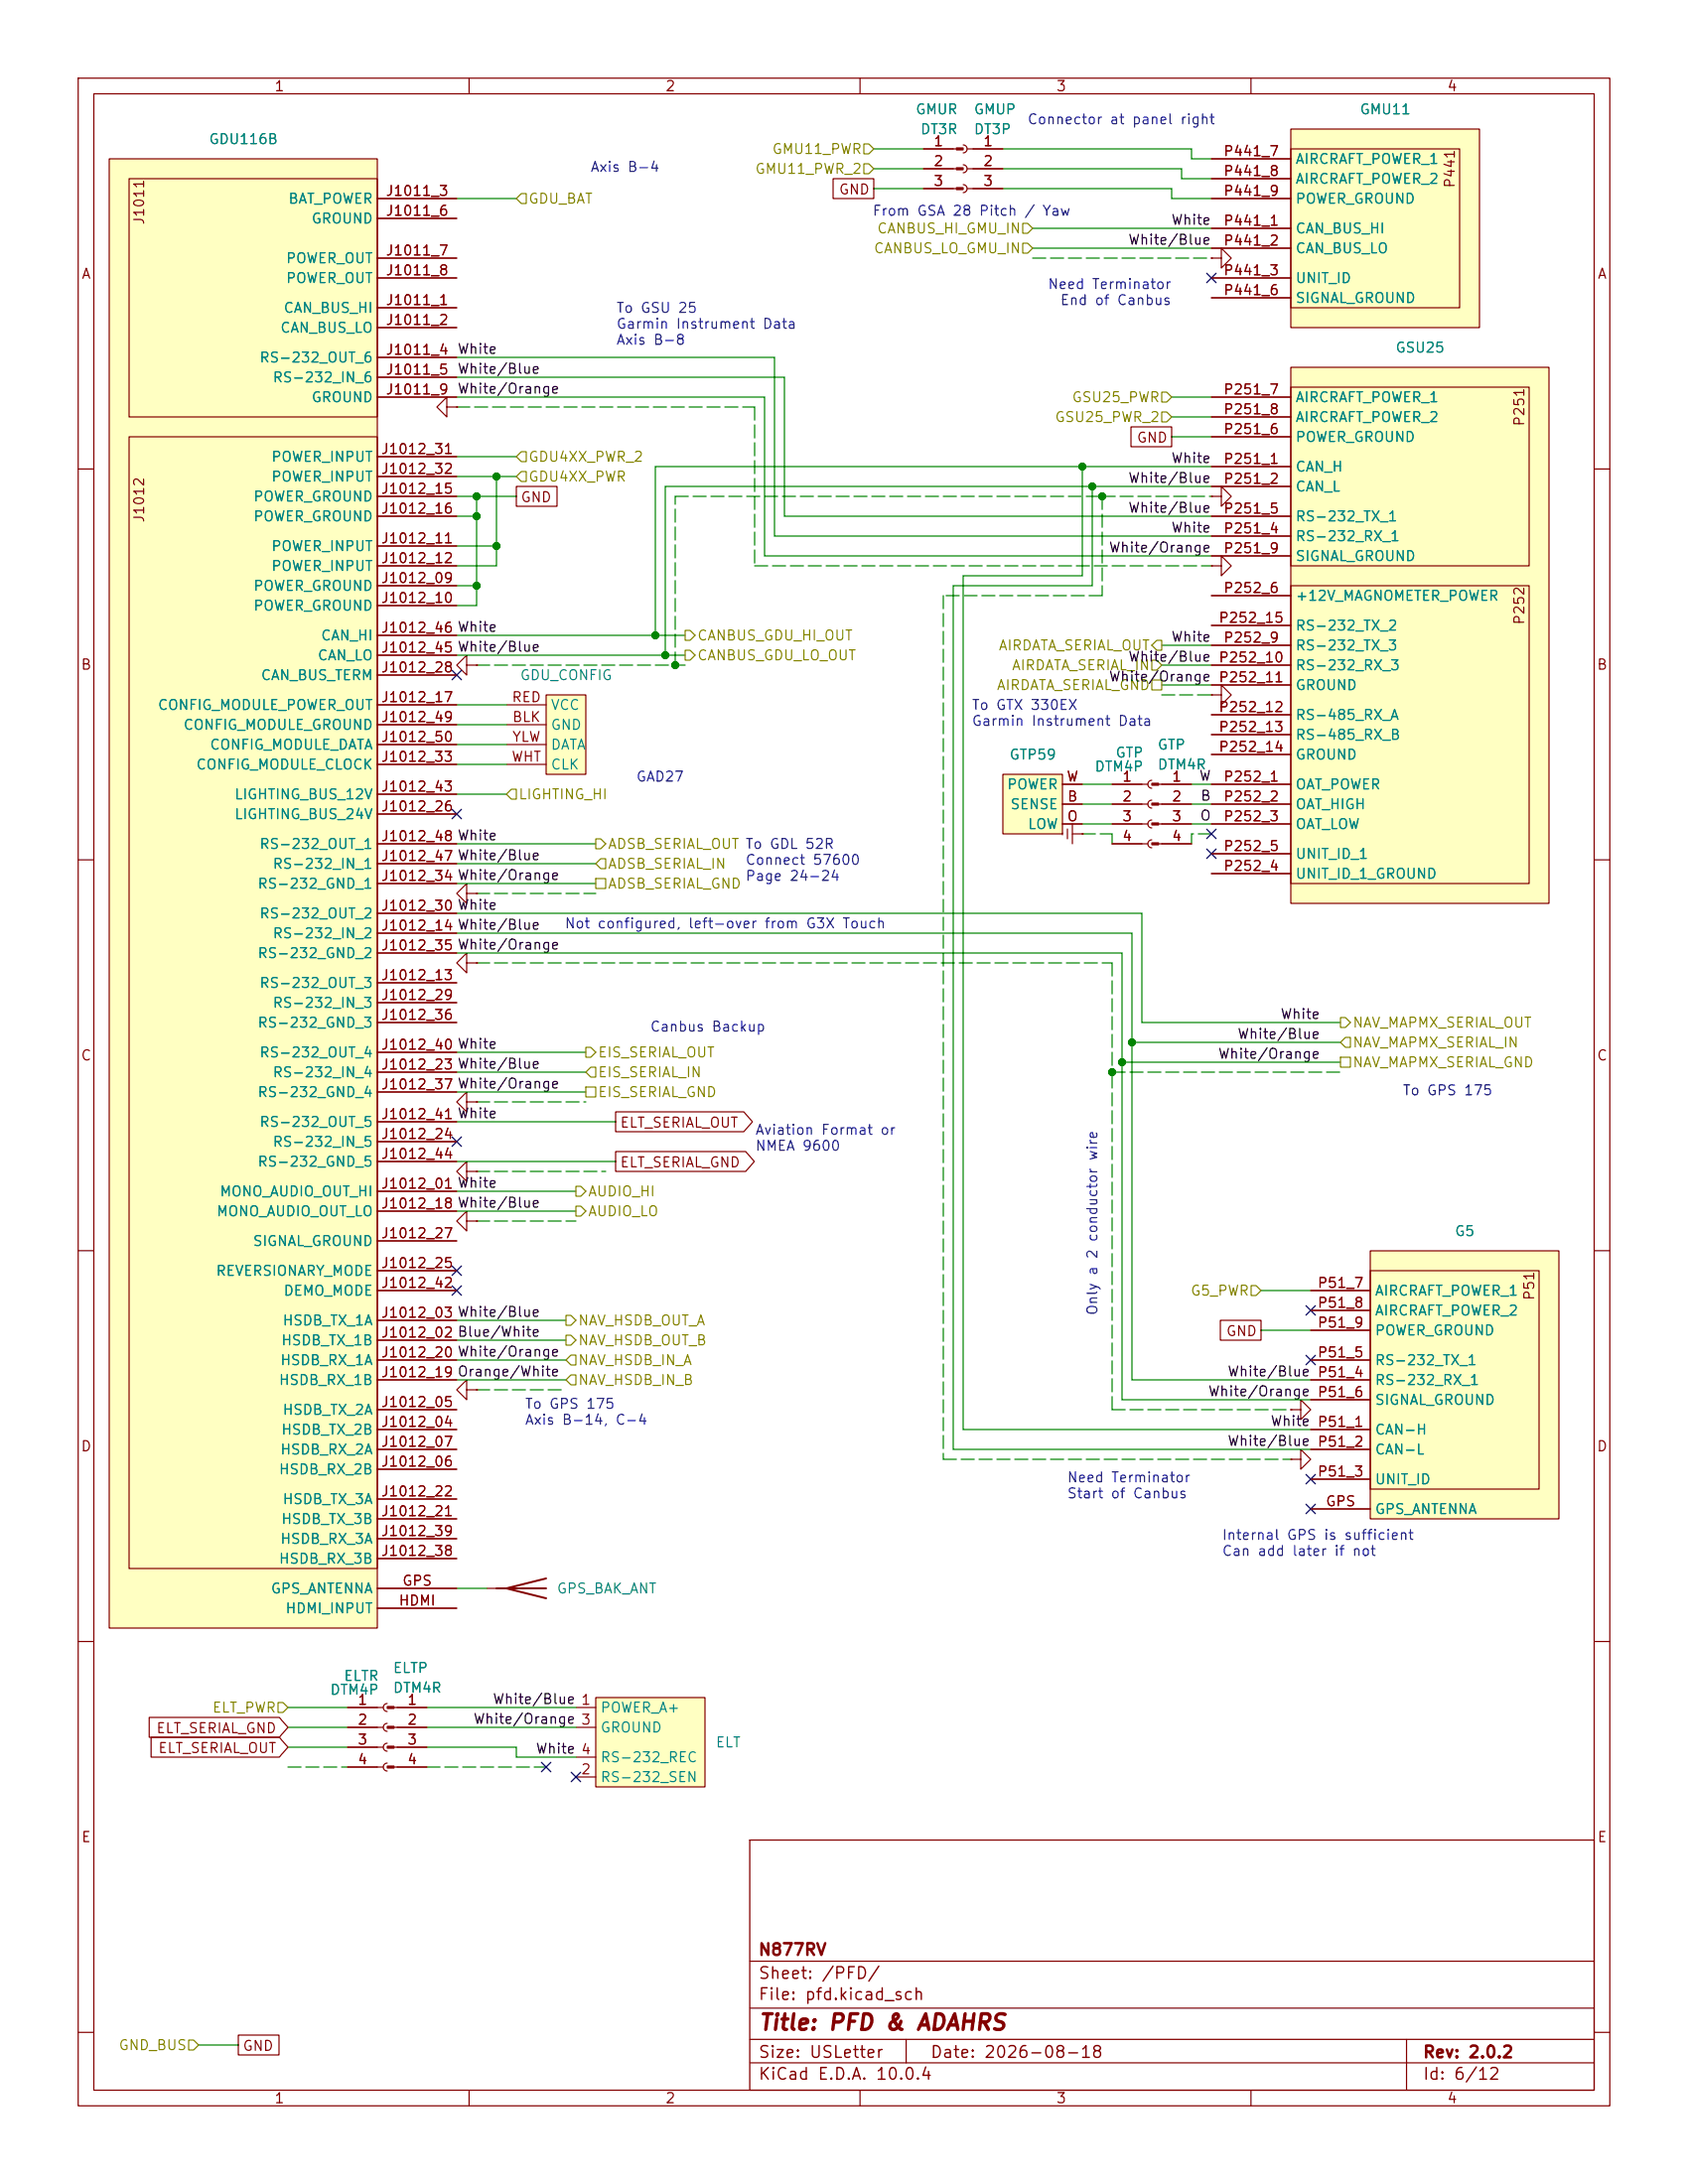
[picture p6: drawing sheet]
<svg xmlns="http://www.w3.org/2000/svg" width="216mm" height="279mm" viewBox="0 0 216 279" stroke-linecap="round" stroke-linejoin="round" font-family="sans-serif">
<g fill="none" stroke="#840000" stroke-width=".15">
<path d="M10 10h195.9v259.4h-195.9zM12 12h191.9v255.4h-191.9zM60 10v2M110 10v2M160 10v2M10 60h2M203.9 60h2M154.9 88.9h1.3v-1.3l1.3 1.3-1.3 1.3v-1.3M154.9 88.9h.1M10 110h2M203.9 110h2M10 160h2"/>
<path d="M203.9 160h2M165.1 180.3h1.3v-1.2l1.2 1.2-1.2 1.3v-1.3M165.1 180.3h.1M10 210h2M50.4 218.4h4.2M62.2 203.2h2.6M203.9 210h2M50.4 221h4.2M50.4 223.5h4.2M50.4 226.1h4.2M95.9 235.4h108v32h-108zM10 260h2"/>
<path d="M95.9 256.9h108M95.9 250.9h108M203.9 260h2M60 267.4v2M95.9 263.9h108M95.9 260.9h108M110 267.4v2M115.9 260.9v3M160 267.4v2M179.9 260.9v6.5"/>
</g>
<path d="M63.5 203.2h6.3M69.8 201.9l-5 1.3 5 1.3" fill="none" stroke="#840000" stroke-width=".25"/>
<g fill="#840000" stroke="#840000" stroke-width=".15">
<path d="M49.5 218.3h.9v.3h-.9z"/>
<path d="M49.5 220.9h.9v.2h-.9z"/>
<path d="M49.5 223.4h.9v.2h-.9z"/>
<path d="M49.5 225.9h.9v.3h-.9z"/>
</g>
<g fill="#ffffc2">
<path d="M175.3 160h24.1v34.3h-24.1z"/>
<path d="M175.3 162.6h21.5v27.9h-21.5z"/>
</g>
<g fill="none" stroke="#840000" stroke-width=".15">
<path d="M57.1 52.1v-1.3l-1.2 1.3 1.2 1.2v-1.2h1.3M58.4 52.1h.1M167.6 176.5h7.7M167.6 174h7.7M167.6 179.1h7.7M167.6 165.1h7.7M167.6 167.6h7.7M167.6 170.2h7.7M175.3 160h24.1v34.3h-24.1zM175.3 162.6h21.5v27.9h-21.5zM167.6 193h7.7M167.6 182.9h7.7"/>
<path d="M167.6 185.4h7.7M167.6 189.2h7.7"/>
</g>
<g fill="#ffffc2">
<path d="M14 20.3h34.3v188h-34.3z"/>
<path d="M16.5 22.9h31.8v30.4h-31.8z"/>
<path d="M16.5 55.9h31.8v144.8h-31.8z"/>
</g>
<g fill="none" stroke="#840000" stroke-width=".15">
<path d="M14 20.3h34.3v188h-34.3zM16.5 22.9h31.8v30.4h-31.8zM48.3 39.4h10.1M48.3 25.4h10.1M48.3 27.9h10.1M48.3 33h10.1M48.3 35.6h10.1M16.5 55.9h31.8v144.8h-31.8zM48.3 41.9h10.1M48.3 45.7h10.1M48.3 48.3h10.1M48.3 50.8h10.1"/>
<path d="M48.3 58.4h10.1M48.3 74.9h10.1M48.3 77.5h10.1M48.3 69.9h10.1M48.3 72.4h10.1M48.3 63.5h10.1M48.3 66h10.1M48.3 61h10.1M48.3 90.2h10.1M48.3 86.4h10.1M48.3 97.8h10.1M48.3 83.8h10.1"/>
<path d="M48.3 81.3h10.1M48.3 92.7h10.1M48.3 95.3h10.1M59.7 85.1v-1.3l-1.3 1.3 1.3 1.3v-1.3h1.3M61 85.1h.1M48.3 119.4h10.1M48.3 104.1h10.1M48.3 116.8h10.1M48.3 113h10.1M48.3 101.6h10.1M48.3 110.5h10.1M48.3 108h10.1"/>
<path d="M48.3 125.7h10.1M48.3 137.2h10.1M48.3 128.3h10.1M48.3 121.9h10.1M48.3 130.8h10.1M48.3 139.7h10.1M48.3 134.6h10.1M59.7 123.2v-1.3l-1.3 1.3 1.3 1.3v-1.3h1.3M61 123.2h.1M48.3 152.4h10.1M48.3 154.9h10.1M48.3 146.1h10.1"/>
<path d="M48.3 158.8h10.1M48.3 143.5h10.1M48.3 148.6h10.1M59.7 141v-1.3l-1.3 1.3 1.3 1.2v-1.2h1.3M59.7 156.2v-1.3l-1.3 1.3 1.3 1.3v-1.3h1.3M61 141h.1M61 156.2h.1M48.3 171.5h10.1M48.3 168.9h10.1M48.3 176.5h10.1M48.3 174h10.1M48.3 162.6h10.1"/>
<path d="M48.3 165.1h10.1M48.3 182.9h10.1M48.3 180.3h10.1M48.3 188h10.1M48.3 185.4h10.1M48.3 194.3h10.1M48.3 191.8h10.1M48.3 199.4h10.1M48.3 196.9h10.1M165.1 186.7h1.3v-1.3l1.2 1.3-1.2 1.3v-1.3M165.1 186.7h.1M48.3 203.2h10.1"/>
<path d="M48.3 205.7h10.1"/>
</g>
<path d="M69.8 88.9h5.1v10.2h-5.1z" fill="#ffffc2"/>
<path d="M64.8 92.7h5M64.8 90.2h5M64.8 97.8h5M64.8 95.3h5M69.8 88.9h5.1v10.2h-5.1zM59.7 114.3v-1.3l-1.3 1.3 1.3 1.3v-1.3h1.3M61 114.3h.1M59.7 149.9v-1.3l-1.3 1.3 1.3 1.2v-1.2h1.3M61 149.9h.1M59.7 177.8v-1.3l-1.3 1.3 1.3 1.3v-1.3h1.3M61 177.8h.1" fill="none" stroke="#840000" stroke-width=".15"/>
<path d="M76.2 217.2h14v11.4h-14z" fill="#ffffc2"/>
<g fill="none" stroke="#840000" stroke-width=".15">
<path d="M118.1 19.1h4.2M123.2 18.5a.51 .51 0 0 1 .5 .6 .51 .51 0 0 1-.5 .5M123.7 19.1h4.6M118.1 21.6h4.2M118.1 24.1h4.2M123.2 21.1a.51 .51 0 0 1 .5 .5 .51 .51 0 0 1-.5 .5M123.2 23.6a.51 .51 0 0 1 .5 .5 .51 .51 0 0 1-.5 .5M123.7 21.6h4.6M123.7 24.1h4.6M154.9 33h1.3v-1.2l1.3 1.2-1.3 1.3v-1.3M154.9 33h.1M73.7 218.4h2.5"/>
<path d="M76.2 217.2h14v11.4h-14zM73.7 227.3h2.5M73.7 221h2.5M73.7 224.8h2.5"/>
</g>
<g fill="#840000" stroke="#840000" stroke-width=".15">
<path d="M122.3 18.9h.9v.3h-.9z"/>
<path d="M122.3 21.5h.9v.2h-.9z"/>
<path d="M122.3 24h.9v.3h-.9z"/>
</g>
<g fill="#ffffc2">
<path d="M165.1 16.5h24.1v25.4h-24.1z"/>
<path d="M165.1 19.1h21.6v20.3h-21.6z"/>
</g>
<g fill="none" stroke="#840000" stroke-width=".15">
<path d="M165.1 16.5h24.1v25.4h-24.1zM165.1 19.1h21.6v20.3h-21.6zM154.9 29.2h10.2M154.9 31.8h10.2M154.9 35.6h10.2M154.9 38.1h10.2M154.9 20.3h10.2M154.9 22.9h10.2M154.9 25.4h10.2M135.9 106.6v.2M136.5 106v1.3M137.2 106.7h1.2"/>
<path d="M137.2 105.4v2.6M138.4 106.7h.1"/>
</g>
<path d="M128.3 99.1h7.6v7.6h-7.6z" fill="#ffffc2"/>
<path d="M128.3 99.1h7.6v7.6h-7.6zM135.9 102.9h2.5M135.9 105.4h2.5M135.9 100.3h2.5M44.4 218.4h4.6M49.5 217.9a.51 .51 0 0 0-.5 .5 .51 .51 0 0 0 .5 .5M44.4 221h4.6M44.4 223.5h4.6M44.4 226.1h4.6M49.5 220.5a.51 .51 0 0 0-.5 .5 .51 .51 0 0 0 .5 .5M49.5 223a.51 .51 0 0 0-.5 .5 .51 .51 0 0 0 .5 .5M49.5 225.6a.51 .51 0 0 0-.5 .5 .51 .51 0 0 0 .5 .5" fill="none" stroke="#840000" stroke-width=".15"/>
<g fill="#ffffc2">
<path d="M165.1 47h33v68.6h-33z"/>
<path d="M165.1 49.5h30.5v22.9h-30.5z"/>
<path d="M165.1 74.9h30.5v38.1h-30.5z"/>
</g>
<g fill="none" stroke="#840000" stroke-width=".15">
<path d="M118.1 19.1h3.8M124.5 19.1h3.8M48.3 35.6h10.1M48.3 25.4h10.1M48.3 39.4h10.1M48.3 27.9h10.1M48.3 33h10.1M106.6 22.9h5.2v2.5h-5.2zM118.1 21.6h3.8M118.1 24.1h3.8M124.5 21.6h3.8M124.5 24.1h3.8"/>
<path d="M154.9 33h.1M154.9 29.2h10.2M154.9 31.8h10.2M154.9 35.6h10.2M154.9 38.1h10.2M154.9 20.3h10.2M154.9 22.9h10.2M154.9 25.4h10.2M48.3 50.8h10.1M48.3 41.9h10.1M48.3 45.7h10.1M48.3 48.3h10.1"/>
<path d="M48.3 58.4h10.1M58.4 52.1h.1M144.7 54.6h5.2v2.6h-5.2zM154.9 59.7h10.2M154.9 55.9h10.2M154.9 50.8h10.2M154.9 53.3h10.2M165.1 47h33v68.6h-33zM165.1 49.5h30.5v22.9h-30.5zM48.3 66h10.1M48.3 74.9h10.1M48.3 77.5h10.1"/>
<path d="M48.3 69.9h10.1M48.3 72.4h10.1M48.3 63.5h10.1M48.3 61h10.1M66 62.2h5.2v2.6h-5.2zM154.9 72.4h1.3v-1.3l1.3 1.3-1.3 1.3v-1.3M154.9 72.4h.1M154.9 63.5h1.3v-1.3l1.3 1.3-1.3 1.3v-1.3M154.9 63.5h.1M154.9 62.2h10.2M154.9 68.6h10.2M154.9 66h10.2"/>
<path d="M154.9 71.1h10.2M154.9 76.2h10.2M165.1 74.9h30.5v38.1h-30.5zM48.3 90.2h10.1M48.3 86.4h10.1M48.3 97.8h10.1M48.3 83.8h10.1M48.3 81.3h10.1M48.3 92.7h10.1M48.3 95.3h10.1M61 85.1h.1M147.3 99.8a.51 .51 0 0 0-.5 .5 .51 .51 0 0 0 .5 .5"/>
<path d="M154.9 88.9h.1M154.9 82.6h10.2M154.9 85.1h10.2M154.9 87.6h10.2M154.9 91.4h10.2M154.9 94h10.2M154.9 96.5h10.2M154.9 80h10.2M48.3 108h10.1M48.3 119.4h10.1M48.3 104.1h10.1M48.3 116.8h10.1"/>
<path d="M48.3 113h10.1M48.3 101.6h10.1M48.3 110.5h10.1M61 114.3h.1M135.9 100.3h2.5M135.9 102.9h2.5M135.9 105.4h2.5M138.4 106.7h.1M142.2 100.3h4.6M142.2 102.9h4.6M142.2 105.4h4.6M142.2 108h4.6"/>
<path d="M147.3 102.4a.51 .51 0 0 0-.5 .5 .51 .51 0 0 0 .5 .5M147.3 104.9a.51 .51 0 0 0-.5 .5 .51 .51 0 0 0 .5 .5M147.3 107.4a.51 .51 0 0 0-.5 .6 .51 .51 0 0 0 .5 .5M148.2 100.3h4.2M148.2 102.9h4.2M148.2 105.4h4.2M148.2 108h4.2M154.9 100.3h10.2M154.9 102.9h10.2M154.9 105.4h10.2M154.9 111.8h10.2M154.9 109.2h10.2"/>
<path d="M48.3 125.7h10.1M48.3 137.2h10.1M48.3 128.3h10.1M48.3 121.9h10.1M48.3 130.8h10.1M48.3 139.7h10.1M48.3 134.6h10.1M61 123.2h.1M48.3 152.4h10.1M48.3 154.9h10.1M48.3 146.1h10.1M48.3 158.8h10.1"/>
<path d="M48.3 143.5h10.1M48.3 148.6h10.1M61 149.9h.1M61 156.2h.1M61 141h.1M78.7 147.3h16.7l1.1 1.3-1.1 1.3h-16.7zM78.7 142.2h16.4l1.1 1.3-1.1 1.3h-16.4zM48.3 176.5h10.1M48.3 174h10.1M48.3 165.1h10.1M48.3 171.5h10.1M48.3 168.9h10.1"/>
<path d="M48.3 162.6h10.1M61 177.8h.1M156.1 168.9h5.2v2.6h-5.2zM167.6 176.5h7.7M167.6 174h7.7M167.6 179.1h7.7M167.6 165.1h7.7M167.6 167.6h7.7M167.6 170.2h7.7M48.3 182.9h10.1M48.3 185.4h10.1M48.3 180.3h10.1"/>
<path d="M48.3 188h10.1M48.3 194.3h10.1M48.3 191.8h10.1M48.3 199.4h10.1M48.3 196.9h10.1M165.1 180.3h.1M165.1 186.7h.1M167.6 193h7.7M167.6 182.9h7.7M167.6 185.4h7.7M167.6 189.2h7.7M19.1 219.7h16.6l1.1 1.3-1.1 1.3h-16.6z"/>
<path d="M44.4 218.4h3.9M48.3 203.2h10.1M48.3 205.7h10.1M50.8 218.4h3.8M19.3 222.2h16.4l1.1 1.3-1.1 1.3h-16.4zM44.4 221h3.9M44.4 223.5h3.9M44.4 226.1h3.9M50.8 221h3.8M50.8 223.5h3.8M50.8 226.1h3.8M30.5 260.3h5.2v2.6h-5.2z"/>
</g>
<g fill="#840000" stroke="#840000" stroke-width=".15">
<path d="M147.3 100.2h.9v.3h-.9z"/>
<path d="M147.3 102.7h.9v.3h-.9z"/>
<path d="M147.3 105.3h.9v.2h-.9z"/>
<path d="M147.3 107.8h.9v.3h-.9z"/>
</g>
<g fill="none" stroke="#848400" stroke-width=".15">
<path d="M110.5 18.4h.6l.7 .7-.7 .6h-.6zM66.7 24.8h.6v1.2h-.6l-.7-.6zM110.5 21h.6l.7 .6-.7 .6h-.6zM130.8 31.1h.6l.7 .7-.7 .6h-.6zM130.8 28.6h.6l.7 .6-.7 .6h-.6zM66.7 57.8h.6v1.3h-.6l-.7-.7zM148.6 50.2h.6l.7 .6-.7 .6h-.6zM148.6 52.7h.6l.7 .6-.7 .7h-.6zM66.7 60.3h.6v1.3h-.6l-.7-.6zM87.6 80.6h.7l.6 .7-.6 .6h-.7zM87.6 83.2h.7l.6 .6-.6 .7h-.7zM147.3 84.5h.7l.6 .6-.6 .6h-.7z"/>
<path d="M147.3 87h1.3v1.3h-1.3zM148 81.9h.6v1.3h-.6l-.7-.6zM65.4 101h.6v1.2h-.6l-.6-.6zM76.2 112.4h1.3v1.3h-1.3zM76.2 107.3h.6l.7 .7-.7 .6h-.6zM76.8 109.9h.7v1.2h-.7l-.6-.6zM74.9 134h.7l.6 .6-.6 .7h-.7zM74.9 139.1h1.3v1.2h-1.3zM75.6 136.5h.6v1.3h-.6l-.7-.6zM171.4 130.2h.7l.6 .6-.6 .6h-.7zM171.4 135.3h1.3v1.2h-1.3zM172.1 132.7h.6v1.3h-.6l-.7-.6z"/>
<path d="M73.7 151.8h.6l.6 .6-.6 .6h-.6zM73.7 154.3h.6l.6 .6-.6 .7h-.6zM72.4 170.8h.6l.7 .7-.7 .6h-.6zM72.4 168.3h.6l.7 .6-.7 .6h-.6zM73 173.4h.7v1.2h-.7l-.6-.6zM73 175.9h.7v1.3h-.7l-.6-.7zM160 164.5h.7l.6 .6-.6 .6h-.7zM35.6 217.8h.6l.6 .6-.6 .7h-.6zM24.1 261h.7l.6 .6-.6 .7h-.7z"/>
</g>
<g fill="none" stroke="#008400" stroke-width=".15">
<path d="M111.8 19.1h6.3M128.3 19.1h24.1v1.2h2.5M58.4 25.4h7.6M111.8 21.6h6.3M111.8 24.1h6.3M128.3 21.6h22.8v1.3h3.8M128.3 24.1h21.6v1.3h5M132.1 29.2h22.8M132.1 31.8h22.8M58.4 50.8h39.4v20.3h57.1M58.4 45.7h40.7v22.9h55.8M58.4 48.3h41.9v17.7h54.6"/>
<path d="M58.4 58.4h7.6M138.4 59.7v14h-15.2v109.2h44.4M149.9 50.8h5M149.9 53.3h5M149.9 55.9h5M154.9 59.7h-71.1v21.6M58.4 66h2.6M58.4 69.9h5.1M58.4 74.9h2.6M58.4 63.5h7.6M58.4 61h7.6M61 63.5v14h-2.6"/>
<path d="M63.5 61v11.4h-5.1M139.7 62.2v12.7h-17.8v110.5h45.7M154.9 62.2h-69.8v21.6M58.4 83.8h29.2M58.4 81.3h29.2M58.4 97.8h6.4M58.4 90.2h6.4M58.4 92.7h6.4M58.4 95.3h6.4M148.6 82.6h6.3M148.6 85.1h6.3M148.6 87.6h6.3"/>
<path d="M58.4 110.5h17.8M58.4 119.4h86.4v57.1h22.8M58.4 116.8h87.6v14h25.4M58.4 108h17.8M58.4 113h17.8M58.4 101.6h6.4M138.4 102.9h3.8M138.4 100.3h3.8M138.4 105.4h3.8M142.2 106.7v1.3M152.4 102.9h2.5M152.4 100.3h2.5"/>
<path d="M152.4 105.4h2.5M152.4 106.7v1.3M58.4 121.9h85.1v57.2h24.1M58.4 137.2h16.5M58.4 134.6h16.5M58.4 139.7h16.5M143.5 135.9h27.9M144.8 133.4h26.6M58.4 154.9h15.3M58.4 152.4h15.3M58.4 148.6h20.3M58.4 143.5h20.3"/>
<path d="M58.4 176.5h14M58.4 174h14M58.4 171.5h14M58.4 168.9h14M161.3 170.2h6.3M161.3 165.1h6.3M36.8 218.4h7.6M54.6 218.4h19.1M58.4 203.2h3.8M36.8 221h7.6M36.8 223.5h7.6M54.6 221h19.1"/>
<path d="M54.6 223.5h11.4v1.3h7.7M25.4 261.6h5.1"/>
</g>
<g fill="none" stroke="#008400" stroke-width=".15" stroke-dasharray="1.7 .6">
<path d="M132.1 33h22.8M58.4 52.1h38.1M96.5 52.1v20.3M86.4 63.5h54.6M96.5 72.4h58.4M120.6 76.2v110.5M141 63.5v12.7M141 63.5h13.9M141 76.2h-20.4M61 85.1h25.4M86.4 85.1v-21.6M87.6 85.1h-1.2"/>
<path d="M148.6 88.9h6.3M61 114.3h15.2M138.4 106.7h3.8M154.9 106.7h-2.5M61 123.2h81.2M142.2 123.2v14M142.2 137.2h29.2M61 156.2h12.7M61 141h13.9M61 149.9h16.5M61 177.8h11.4M120.6 186.7h44.5"/>
<path d="M142.2 180.3h22.9M142.2 180.3v-43.1M36.8 226.1h7.6M54.6 226.1h15.2"/>
</g>
<g fill="none" stroke="#000084" stroke-width=".15">
<path d="M154.3 35l1.2 1.2M155.5 35l-1.2 1.2M57.8 85.8l1.2 1.2M59 85.8l-1.2 1.2M57.8 103.5l1.2 1.2M59 103.5l-1.2 1.2M154.3 108.6l1.2 1.2M154.3 106.1l1.2 1.2M155.5 108.6l-1.2 1.2M155.5 106.1l-1.2 1.2M57.8 145.4l1.2 1.3M59 145.4l-1.2 1.3"/>
<path d="M57.8 164.5l1.2 1.2M57.8 162l1.2 1.2M59 164.5l-1.2 1.2M59 162l-1.2 1.2M167 173.4l1.2 1.2M167 167l1.2 1.2M168.2 173.4l-1.2 1.2M168.2 167l-1.2 1.2M167 192.4l1.2 1.2M167 188.6l1.2 1.2M168.2 192.4l-1.2 1.2M168.2 188.6l-1.2 1.2"/>
<path d="M69.2 225.5l1.3 1.2M70.5 225.5l-1.3 1.2M73.1 226.7l1.2 1.2M74.3 226.7l-1.2 1.2"/>
</g>
<g fill="#008400" stroke="#008400" stroke-width=".13">
<circle cx="141" cy="63.5" r=".46"/>
<circle cx="139.7" cy="62.2" r=".46"/>
<circle cx="138.4" cy="59.7" r=".46"/>
<circle cx="63.5" cy="61" r=".46"/>
<circle cx="61" cy="63.5" r=".46"/>
<circle cx="142.2" cy="137.2" r=".46"/>
<circle cx="143.5" cy="135.9" r=".46"/>
<circle cx="86.4" cy="85.1" r=".46"/>
<circle cx="83.8" cy="81.3" r=".46"/>
<circle cx="85.1" cy="83.8" r=".46"/>
<circle cx="61" cy="66" r=".46"/>
<circle cx="63.5" cy="69.9" r=".46"/>
<circle cx="61" cy="74.9" r=".46"/>
<circle cx="144.8" cy="133.4" r=".46"/>
</g>
<text font-size="2" fill="#840000" x="96.9" y="260.2">Title: PFD &amp; ADAHRS</text>
<g font-size="1.5" fill="#840000">
<text x="96.9" y="250.5">N877RV</text>
<text x="96.9" y="256.2">File: pfd.kicad_sch</text>
<text x="96.9" y="253.5">Sheet: /PFD/</text>
<text x="96.9" y="263.6">Size: USLetter</text>
<text x="118.9" y="263.6">Date: 2026-08-18</text>
<text x="181.9" y="263.6">Rev: 2.0.2</text>
<text x="96.9" y="266.4">KiCad E.D.A. 10.0.4</text>
<text x="181.9" y="266.4">Id: 6/12</text>
</g>
<g font-size="1.3" fill="#840000">
<text x="35" y="12">1</text>
<text x="85" y="12">2</text>
<text x="135" y="12">3</text>
<text x="185" y="12">4</text>
<text x="119.3" y="19">1</text>
<text x="119.3" y="21.6">2</text>
<text x="125.7" y="19">1</text>
<text x="125.7" y="21.6">2</text>
<text x="156.4" y="20.3">P441_7</text>
<text x="156.4" y="22.8">P441_8</text>
<text x="18.8" y="28.9" transform="rotate(-90 18.8 28.9)">J1011</text>
<text x="49.2" y="25.4">J1011_3</text>
<text x="49.2" y="27.9">J1011_6</text>
<text x="107.2" y="25.2">GND</text>
<text x="119.3" y="24.1">3</text>
<text x="125.7" y="24.1">3</text>
<text x="156.4" y="29.2">P441_1</text>
<text x="156.4" y="25.4">P441_9</text>
<text x="186.4" y="24.2" transform="rotate(-90 186.4 24.2)">P441</text>
<text x="10.3" y="36">A</text>
<text x="49.2" y="33">J1011_7</text>
<text x="49.2" y="35.5">J1011_8</text>
<text x="156.4" y="31.7">P441_2</text>
<text x="156.4" y="35.5">P441_3</text>
<text x="204.2" y="36">A</text>
<text x="49.2" y="39.3">J1011_1</text>
<text x="49.2" y="41.9">J1011_2</text>
<text x="156.4" y="38.1">P441_6</text>
<text x="49.2" y="45.7">J1011_4</text>
<text x="49.2" y="48.2">J1011_5</text>
<text x="49.2" y="50.8">J1011_9</text>
<text x="156.4" y="50.8">P251_7</text>
<text x="156.4" y="53.3">P251_8</text>
<text x="48.6" y="58.4">J1012_31</text>
<text x="145.3" y="56.9">GND</text>
<text x="156.4" y="59.7">P251_1</text>
<text x="156.4" y="55.9">P251_6</text>
<text x="195.3" y="54.6" transform="rotate(-90 195.3 54.6)">P251</text>
<text x="48.6" y="63.5">J1012_15</text>
<text x="48.6" y="60.9">J1012_32</text>
<text x="66.5" y="64.6">GND</text>
<text x="156.4" y="62.2">P251_2</text>
<text x="18.8" y="67" transform="rotate(-90 18.8 67)">J1012</text>
<text x="48.6" y="69.8">J1012_11</text>
<text x="48.6" y="66">J1012_16</text>
<text x="156.4" y="68.6">P251_4</text>
<text x="156.4" y="66">P251_5</text>
<text x="156.4" y="71.1">P251_9</text>
<text x="48.6" y="74.9">J1012_09</text>
<text x="48.6" y="77.4">J1012_10</text>
<text x="48.6" y="72.4">J1012_12</text>
<text x="156.4" y="76.2">P252_6</text>
<text x="48.6" y="83.8">J1012_45 White/Blue</text>
<text x="48.6" y="81.3">J1012_46 White</text>
<text x="48.6" y="83.8">J1012_45</text>
<text x="48.6" y="81.3">J1012_46</text>
<text x="155.8" y="80">P252_15</text>
<text x="156.4" y="82.5">P252_9</text>
<text x="195.3" y="80" transform="rotate(-90 195.3 80)">P252</text>
<text x="10.3" y="86">B</text>
<text x="48.6" y="86.3">J1012_28</text>
<text x="155.8" y="85.1">P252_10</text>
<text x="155.8" y="87.6">P252_11</text>
<text x="204.2" y="86">B</text>
<text x="48.6" y="90.1">J1012_17</text>
<text x="48.6" y="92.7">J1012_49</text>
<text x="48.6" y="95.2">J1012_50</text>
<text x="65.4" y="90.1">RED</text>
<text x="65.4" y="92.7">BLK</text>
<text x="65.4" y="95.2">YLW</text>
<text x="155.8" y="91.4">P252_12</text>
<text x="155.8" y="94">P252_13</text>
<text x="48.6" y="97.8">J1012_33</text>
<text x="48.6" y="101.6">J1012_43</text>
<text x="65.3" y="97.8">WHT</text>
<text x="136.3" y="100.3">W</text>
<text x="143.4" y="100.3">1</text>
<text x="149.8" y="100.3">1</text>
<text x="155.8" y="96.5">P252_14</text>
<text x="156.4" y="100.3">P252_1</text>
<text x="48.6" y="104.1">J1012_26</text>
<text x="48.6" y="107.9">J1012_48 White</text>
<text x="48.6" y="107.9">J1012_48</text>
<text x="136.4" y="105.4">O</text>
<text x="136.4" y="102.8">B</text>
<text x="143.4" y="102.8">2</text>
<text x="143.4" y="105.4">3</text>
<text x="143.4" y="107.9">4</text>
<text x="149.8" y="102.8">2</text>
<text x="149.8" y="105.4">3</text>
<text x="149.8" y="107.9">4</text>
<text x="156.4" y="102.8">P252_2</text>
<text x="156.4" y="105.4">P252_3</text>
<text x="48.6" y="113">J1012_34 White/Orange</text>
<text x="48.6" y="110.5">J1012_47 White/Blue</text>
<text x="48.6" y="113">J1012_34</text>
<text x="48.6" y="110.5">J1012_47</text>
<text x="156.4" y="111.7">P252_4</text>
<text x="156.4" y="109.2">P252_5</text>
<text x="48.6" y="119.4">J1012_14 White/Blue</text>
<text x="48.6" y="116.8">J1012_30 White</text>
<text x="48.6" y="119.4">J1012_14</text>
<text x="48.6" y="116.8">J1012_30</text>
<text x="48.6" y="125.7">J1012_13</text>
<text x="48.6" y="121.9">J1012_35 White/Orange</text>
<text x="48.6" y="121.9">J1012_35</text>
<text x="48.6" y="128.2">J1012_29</text>
<text x="48.6" y="130.8">J1012_36</text>
<text x="10.3" y="136">C</text>
<text x="48.6" y="137.1">J1012_23 White/Blue</text>
<text x="48.6" y="134.6">J1012_40 White</text>
<text x="48.6" y="137.1">J1012_23</text>
<text x="48.6" y="134.6">J1012_40</text>
<text x="204.2" y="136">C</text>
<text x="48.6" y="139.7">J1012_37 White/Orange</text>
<text x="48.6" y="143.5">J1012_41 White</text>
<text x="48.6" y="139.7">J1012_37</text>
<text x="48.6" y="143.5">J1012_41</text>
<text x="48.6" y="146">J1012_24</text>
<text x="48.6" y="148.6">J1012_44</text>
<text x="79.2" y="149.7">ELT_SERIAL_GND</text>
<text x="79.2" y="144.6">ELT_SERIAL_OUT</text>
<text x="48.6" y="152.4">J1012_01 White</text>
<text x="48.6" y="154.9">J1012_18 White/Blue</text>
<text x="48.6" y="152.4">J1012_01</text>
<text x="48.6" y="154.9">J1012_18</text>
<text x="48.6" y="158.7">J1012_27</text>
<text x="48.6" y="162.5">J1012_25</text>
<text x="48.6" y="165.1">J1012_42</text>
<text x="168.4" y="165.1">P51_7</text>
<text x="168.4" y="167.6">P51_8</text>
<text x="196.6" y="166.5" transform="rotate(-90 196.6 166.5)">P51</text>
<text x="48.6" y="171.4">J1012_02 Blue/White</text>
<text x="48.6" y="168.9">J1012_03 White/Blue</text>
<text x="48.6" y="174">J1012_20 White/Orange</text>
<text x="48.6" y="171.4">J1012_02</text>
<text x="48.6" y="168.9">J1012_03</text>
<text x="48.6" y="174">J1012_20</text>
<text x="156.7" y="171.2">GND</text>
<text x="168.4" y="174">P51_5</text>
<text x="168.4" y="170.2">P51_9</text>
<text x="48.6" y="176.5">J1012_19 Orange/White</text>
<text x="48.6" y="176.5">J1012_19</text>
<text x="168.4" y="176.5">P51_4</text>
<text x="168.4" y="179">P51_6</text>
<text x="10.3" y="186">D</text>
<text x="48.6" y="182.9">J1012_04</text>
<text x="48.6" y="180.3">J1012_05</text>
<text x="48.6" y="185.4">J1012_07</text>
<text x="168.4" y="182.9">P51_1</text>
<text x="168.4" y="185.4">P51_2</text>
<text x="204.2" y="186">D</text>
<text x="48.6" y="187.9">J1012_06</text>
<text x="48.6" y="191.7">J1012_22</text>
<text x="168.4" y="189.2">P51_3</text>
<text x="48.6" y="194.3">J1012_21</text>
<text x="48.6" y="196.8">J1012_39</text>
<text x="169.5" y="193">GPS</text>
<text x="48.6" y="199.4">J1012_38</text>
<text x="51.4" y="203.2">GPS</text>
<text x="50.9" y="205.7">HDMI</text>
<text x="45.6" y="218.4">1</text>
<text x="45.6" y="221">2</text>
<text x="52" y="218.4">1</text>
<text x="52" y="221">2</text>
<text x="19.9" y="222">ELT_SERIAL_GND</text>
<text x="20.1" y="224.6">ELT_SERIAL_OUT</text>
<text x="45.6" y="223.5">3</text>
<text x="45.6" y="226">4</text>
<text x="52" y="223.5">3</text>
<text x="52" y="226">4</text>
<text x="74.2" y="227.3">2</text>
<text x="10.3" y="236">E</text>
<text x="204.2" y="236">E</text>
<text x="31" y="262.7">GND</text>
<text x="35" y="269.4">1</text>
<text x="85" y="269.4">2</text>
<text x="135" y="269.4">3</text>
<text x="185" y="269.4">4</text>
</g>
<g font-size="1.3" fill="#008484">
<text x="117" y="14.9">GMUR</text>
<text x="117.6" y="17.5">DT3R</text>
<text x="124.5" y="14.9">GMUP</text>
<text x="124.5" y="17.5">DT3P</text>
<text x="173.8" y="14.9">GMU11</text>
<text x="26.6" y="18.8">GDU116B</text>
<text x="165.6" y="21.3">AIRCRAFT_POWER_1</text>
<text x="165.6" y="23.8">AIRCRAFT_POWER_2</text>
<text x="36.8" y="26.4">BAT_POWER</text>
<text x="39.7" y="28.9">GROUND</text>
<text x="165.6" y="26.4">POWER_GROUND</text>
<text x="36.5" y="34">POWER_OUT</text>
<text x="165.6" y="30.2">CAN_BUS_HI</text>
<text x="165.6" y="32.7">CAN_BUS_LO</text>
<text x="36.2" y="40.3">CAN_BUS_HI</text>
<text x="36.5" y="36.5">POWER_OUT</text>
<text x="165.6" y="36.5">UNIT_ID</text>
<text x="165.6" y="39.1">SIGNAL_GROUND</text>
<text x="33.1" y="46.7">RS-232_OUT_6</text>
<text x="35.8" y="42.9">CAN_BUS_LO</text>
<text x="178.4" y="45.4">GSU25</text>
<text x="34.8" y="49.2">RS-232_IN_6</text>
<text x="39.7" y="51.8">GROUND</text>
<text x="165.6" y="51.8">AIRCRAFT_POWER_1</text>
<text x="34.6" y="59.4">POWER_INPUT</text>
<text x="165.6" y="56.9">POWER_GROUND</text>
<text x="165.6" y="54.3">AIRCRAFT_POWER_2</text>
<text x="32.3" y="64.5">POWER_GROUND</text>
<text x="34.6" y="61.9">POWER_INPUT</text>
<text x="165.6" y="60.7">CAN_H</text>
<text x="165.6" y="63.2">CAN_L</text>
<text x="32.3" y="67">POWER_GROUND</text>
<text x="34.6" y="70.8">POWER_INPUT</text>
<text x="165.6" y="69.6">RS-232_RX_1</text>
<text x="165.6" y="67">RS-232_TX_1</text>
<text x="32.3" y="75.9">POWER_GROUND</text>
<text x="34.6" y="73.4">POWER_INPUT</text>
<text x="165.6" y="72.1">SIGNAL_GROUND</text>
<text x="165.6" y="77.2">+12V_MAGNOMETER_POWER</text>
<text x="32.3" y="78.4">POWER_GROUND</text>
<text x="41" y="82.3">CAN_HI</text>
<text x="165.6" y="83.5">RS-232_TX_3</text>
<text x="165.6" y="81">RS-232_TX_2</text>
<text x="33.3" y="87.3">CAN_BUS_TERM</text>
<text x="40.5" y="84.8">CAN_LO</text>
<text x="66.4" y="87.3">GDU_CONFIG</text>
<text x="165.6" y="86.1">RS-232_RX_3</text>
<text x="165.6" y="88.6">GROUND</text>
<text x="20.1" y="91.1">CONFIG_MODULE_POWER_OUT</text>
<text x="23.4" y="93.7">CONFIG_MODULE_GROUND</text>
<text x="70.4" y="93.7">GND</text>
<text x="70.4" y="91.1">VCC</text>
<text x="165.6" y="92.4">RS-485_RX_A</text>
<text x="165.6" y="95">RS-485_RX_B</text>
<text x="25" y="98.8">CONFIG_MODULE_CLOCK</text>
<text x="26.7" y="96.2">CONFIG_MODULE_DATA</text>
<text x="70.4" y="98.8">CLK</text>
<text x="70.4" y="96.2">DATA</text>
<text x="128.7" y="101.3">POWER</text>
<text x="129" y="97.5">GTP59</text>
<text x="139.9" y="99">DTM4P</text>
<text x="142.6" y="97.2">GTP</text>
<text x="148" y="98.8">DTM4R</text>
<text x="148" y="96.2">GTP</text>
<text x="165.6" y="101.3">OAT_POWER</text>
<text x="165.6" y="97.5">GROUND</text>
<text x="29.9" y="105.1">LIGHTING_BUS_24V</text>
<text x="29.9" y="102.6">LIGHTING_BUS_12V</text>
<text x="129.1" y="103.8">SENSE</text>
<text x="131.4" y="106.4">LOW</text>
<text x="165.6" y="103.8">OAT_HIGH</text>
<text x="165.6" y="106.4">OAT_LOW</text>
<text x="33.1" y="108.9">RS-232_OUT_1</text>
<text x="34.8" y="111.5">RS-232_IN_1</text>
<text x="165.6" y="112.7">UNIT_ID_1_GROUND</text>
<text x="165.6" y="110.2">UNIT_ID_1</text>
<text x="32.9" y="114">RS-232_GND_1</text>
<text x="33.1" y="117.8">RS-232_OUT_2</text>
<text x="32.9" y="122.9">RS-232_GND_2</text>
<text x="34.8" y="120.4">RS-232_IN_2</text>
<text x="32.9" y="131.8">RS-232_GND_3</text>
<text x="33.1" y="126.7">RS-232_OUT_3</text>
<text x="34.8" y="129.2">RS-232_IN_3</text>
<text x="33.1" y="135.6">RS-232_OUT_4</text>
<text x="32.9" y="140.7">RS-232_GND_4</text>
<text x="34.8" y="138.1">RS-232_IN_4</text>
<text x="32.9" y="149.6">RS-232_GND_5</text>
<text x="33.1" y="144.5">RS-232_OUT_5</text>
<text x="34.8" y="147">RS-232_IN_5</text>
<text x="27.6" y="155.9">MONO_AUDIO_OUT_LO</text>
<text x="28" y="153.4">MONO_AUDIO_OUT_HI</text>
<text x="32.2" y="159.7">SIGNAL_GROUND</text>
<text x="186" y="158.5">G5</text>
<text x="27.5" y="163.5">REVERSIONARY_MODE</text>
<text x="36.2" y="166.1">DEMO_MODE</text>
<text x="175.8" y="166.1">AIRCRAFT_POWER_1</text>
<text x="35.9" y="172.4">HSDB_TX_1B</text>
<text x="36.1" y="169.9">HSDB_TX_1A</text>
<text x="175.8" y="168.6">AIRCRAFT_POWER_2</text>
<text x="175.8" y="171.2">POWER_GROUND</text>
<text x="35.6" y="177.5">HSDB_RX_1B</text>
<text x="35.8" y="175">HSDB_RX_1A</text>
<text x="175.8" y="177.5">RS-232_RX_1</text>
<text x="175.8" y="175">RS-232_TX_1</text>
<text x="35.9" y="183.9">HSDB_TX_2B</text>
<text x="36.1" y="181.3">HSDB_TX_2A</text>
<text x="175.8" y="183.9">CAN-H</text>
<text x="175.8" y="180">SIGNAL_GROUND</text>
<text x="35.6" y="188.9">HSDB_RX_2B</text>
<text x="35.8" y="186.4">HSDB_RX_2A</text>
<text x="175.8" y="186.4">CAN-L</text>
<text x="175.8" y="190.2">UNIT_ID</text>
<text x="35.8" y="197.8">HSDB_RX_3A</text>
<text x="35.9" y="195.3">HSDB_TX_3B</text>
<text x="36.1" y="192.7">HSDB_TX_3A</text>
<text x="175.8" y="194">GPS_ANTENNA</text>
<text x="35.6" y="200.4">HSDB_RX_3B</text>
<text x="34.5" y="204.2">GPS_ANTENNA</text>
<text x="36.4" y="206.7">HDMI_INPUT</text>
<text x="71.1" y="204.2">GPS_BAK_ANT</text>
<text x="43.9" y="215.3">ELTR</text>
<text x="50.2" y="214.3">ELTP</text>
<text x="42.1" y="217.1">DTM4P</text>
<text x="50.2" y="216.9">DTM4R</text>
<text x="76.7" y="219.4">POWER_A+</text>
<text x="76.7" y="222">GROUND</text>
<text x="76.7" y="225.8">RS-232_REC</text>
<text x="91.4" y="223.9">ELT</text>
<text x="76.7" y="228.3">RS-232_SEN</text>
</g>
<g font-size="1.3" fill="#0000c2">
<text x="131.3" y="16.2">Connector at panel right</text>
<text x="75.4" y="22.3">Axis B-4</text>
<text x="111.5" y="27.9">From GSA 28 Pitch / Yaw</text>
<text x="78.7" y="40.3">To GSU 25</text>
<text x="133.9" y="37.3">Need Terminator</text>
<text x="135.5" y="39.3">End of Canbus</text>
<text x="78.7" y="42.4">Garmin Instrument Data</text>
<text x="78.7" y="44.4">Axis B-8</text>
<text x="124.2" y="91.1">To GTX 330EX</text>
<text x="124.2" y="93.2">Garmin Instrument Data</text>
<text x="81.3" y="100.3">GAD27</text>
<text x="95.2" y="111">Connect 57600</text>
<text x="95.2" y="113">Page 24-24</text>
<text x="72.1" y="119.1">Not configured, left-over from G3X Touch</text>
<text x="83.1" y="132.3">Canbus Backup</text>
<text x="179.3" y="140.4">To GPS 175</text>
<text x="96.5" y="145.5">Aviation Format or</text>
<text x="96.5" y="147.5">NMEA 9600</text>
<text x="140.7" y="168.4" transform="rotate(-90 140.7 168.4)">Only a 2 conductor wire</text>
<text x="67.1" y="180.5">To GPS 175</text>
<text x="67.1" y="182.6">Axis B-14, C-4</text>
<text x="136.4" y="190">Need Terminator</text>
<text x="136.4" y="192">Start of Canbus</text>
<text x="156.2" y="197.3">Internal GPS is sufficient</text>
<text x="156.2" y="199.4">Can add later if not</text>
</g>
<g font-size="1.3" fill="#848400">
<text x="96.5" y="22.6">GMU11_PWR_2</text>
<text x="98.7" y="20">GMU11_PWR</text>
<text x="67.5" y="26.4">GDU_BAT</text>
<text x="111.7" y="32.7">CANBUS_LO_GMU_IN</text>
<text x="112.1" y="30.2">CANBUS_HI_GMU_IN</text>
<text x="137" y="51.8">GSU25_PWR</text>
<text x="67.5" y="59.4">GDU4XX_PWR_2</text>
<text x="134.8" y="54.3">GSU25_PWR_2</text>
<text x="67.5" y="61.9">GDU4XX_PWR</text>
<text x="89.1" y="82.3">CANBUS_GDU_HI_OUT</text>
<text x="127.6" y="83.5">AIRDATA_SERIAL_OUT</text>
<text x="89.1" y="84.8">CANBUS_GDU_LO_OUT</text>
<text x="127.4" y="88.6">AIRDATA_SERIAL_GND</text>
<text x="129.3" y="86.1">AIRDATA_SERIAL_IN</text>
<text x="66.2" y="102.6">LIGHTING_HI</text>
<text x="77.7" y="111.5">ADSB_SERIAL_IN</text>
<text x="77.7" y="108.9">ADSB_SERIAL_OUT To GDL 52R</text>
<text x="77.7" y="114">ADSB_SERIAL_GND</text>
<text x="172.9" y="131.8">NAV_MAPMX_SERIAL_OUT</text>
<text x="76.4" y="135.6">EIS_SERIAL_OUT</text>
<text x="172.9" y="134.3">NAV_MAPMX_SERIAL_IN</text>
<text x="172.9" y="136.9">NAV_MAPMX_SERIAL_GND</text>
<text x="76.4" y="140.7">EIS_SERIAL_GND</text>
<text x="76.4" y="138.1">EIS_SERIAL_IN</text>
<text x="75.1" y="153.4">AUDIO_HI</text>
<text x="75.1" y="155.9">AUDIO_LO</text>
<text x="152.2" y="166.1">G5_PWR</text>
<text x="73.9" y="172.4">NAV_HSDB_OUT_B</text>
<text x="73.9" y="169.9">NAV_HSDB_OUT_A</text>
<text x="73.9" y="175">NAV_HSDB_IN_A</text>
<text x="73.9" y="177.5">NAV_HSDB_IN_B</text>
<text x="27.1" y="219.4">ELT_PWR</text>
<text x="15.1" y="262.6">GND_BUS</text>
</g>
<g font-size="1.3">
<text x="149.7" y="29.1">White</text>
<text x="144.2" y="31.6">White/Blue</text>
<text x="58.4" y="45.6">White</text>
<text x="58.4" y="48.1">White/Blue</text>
<text x="58.4" y="50.7">White/Orange</text>
<text x="149.7" y="59.6">White</text>
<text x="144.2" y="65.9">White/Blue</text>
<text x="144.2" y="62.1">White/Blue</text>
<text x="141.7" y="71">White/Orange</text>
<text x="149.7" y="68.5">White</text>
<text x="149.7" y="82.4">White</text>
<text x="141.7" y="87.5">White/Orange P252_11</text>
<text x="144.2" y="85">White/Blue P252_10</text>
<text x="153.3" y="100.2">W</text>
<text x="153.4" y="105.3">O</text>
<text x="153.5" y="102.7">B</text>
<text x="163.7" y="130.7">White</text>
<text x="155.7" y="135.8">White/Orange</text>
<text x="158.2" y="133.2">White/Blue</text>
<text x="154.4" y="178.9">White/Orange P51_6</text>
<text x="156.9" y="176.4">White/Blue P51_4</text>
<text x="156.9" y="185.3">White/Blue P51_2</text>
<text x="162.4" y="182.8">White P51_1</text>
<text x="60.5" y="220.9">White/Orange 3</text>
<text x="62.9" y="218.3">White/Blue 1</text>
<text x="68.4" y="224.7">White 4</text>
</g>
</svg>
